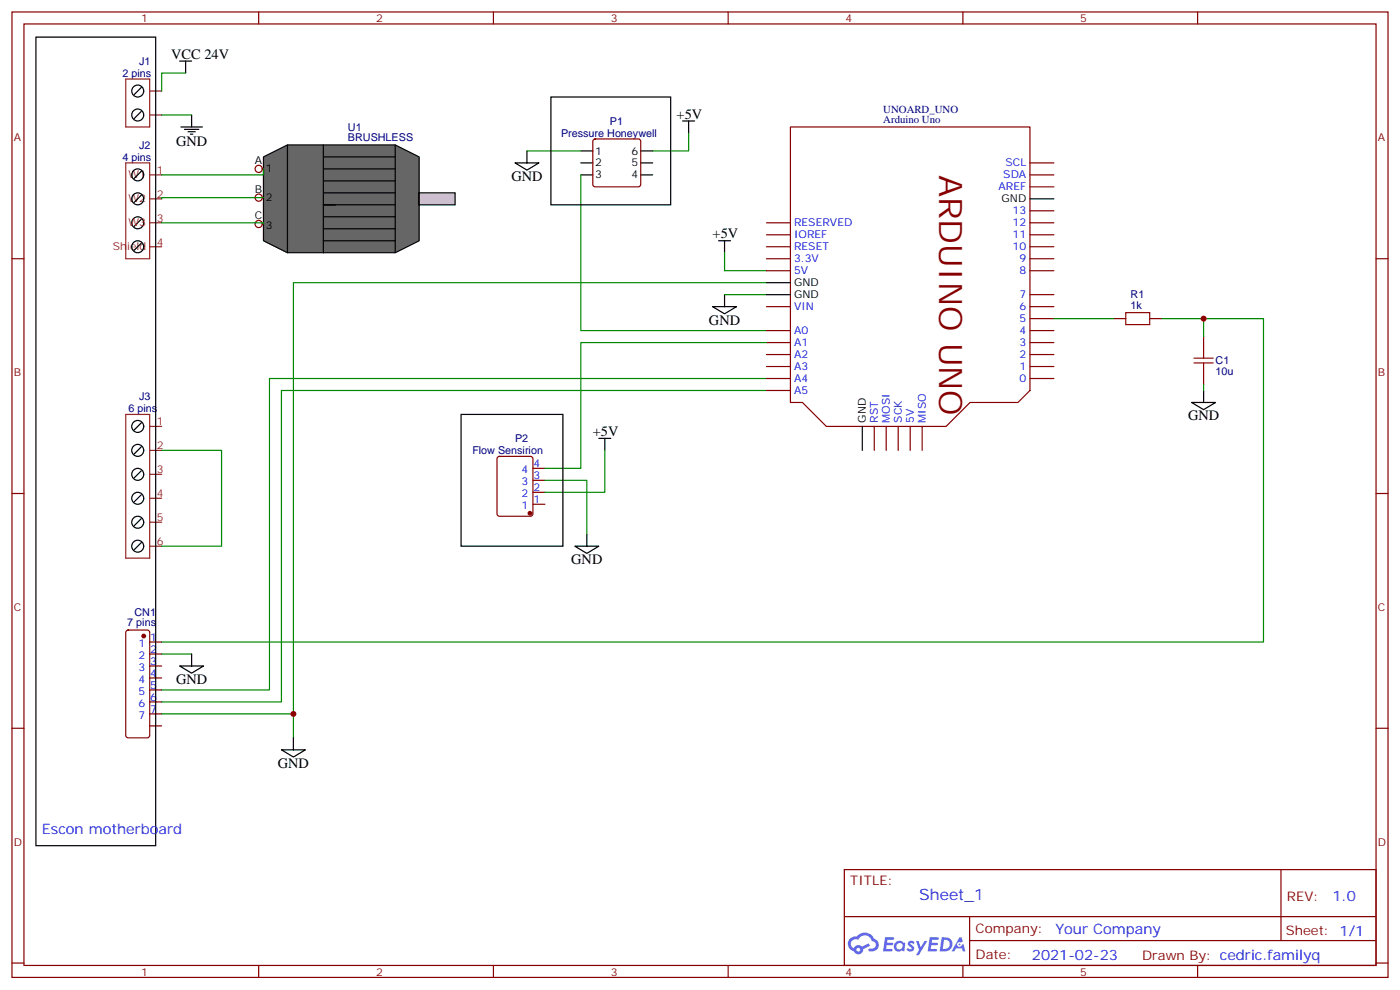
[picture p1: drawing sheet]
<svg xmlns="http://www.w3.org/2000/svg" width="412mm" height="292mm" viewBox="0 0 412 292" stroke-linecap="round" stroke-linejoin="round" font-family="sans-serif">
<g fill="none" stroke="#870000" stroke-width=".35">
<path d="M3.5 3.5h405.4v284.4h-405.4zM7.1 7.1h398.2v277.2h-398.2zM76.2 3.5v3.6M145.3 3.5v3.6M214.5 3.5v3.6M283.6 3.5v3.6M352.8 3.5v3.6M3.5 76.2h3.6M405.3 76.2h3.6M3.5 145.3h3.6M405.3 145.3h3.6M3.5 214.5h3.6"/>
<path d="M405.3 214.5h3.6M248.7 256.1h156.6v28.2h-156.6zM377.3 256.1v20.9M248.7 270h156.5M285.6 277h119.6M285.6 270v14.1M3.5 283.6h3.6M76.2 284.3v3.6M145.3 284.3v3.6M214.5 284.3v3.6M283.6 284.3v3.6M352.8 284.3v3.6"/>
<path d="M405.3 283.6h3.6"/>
</g>
<g fill="#5487ff">
<path d="M267.7 277.3a1.22 1.22 0 0 1 1.7 .3l-.4 .5a.47 .47 0 0 0-.3-.4 .47 .47 0 0 0-.5 .2l.1 .3a1.14 1.14 0 0 1 .8 1.7 1.14 1.14 0 0 1-1.9 0l-.2-.2 .5-.5 .7 .4a.29 .29 0 0 0 .3-.3 .29 .29 0 0 0-.2-.3 1.04 1.04 0 0 1-.6-1.7z"/>
<path d="M260.7 276h2.4l.3 .2-.2 .5-1.8 .1-.1 .8h1.5l.3 .4-.3 .4h-1.6l-.2 1.1h1.7l.2 .3-.2 .3-2.6 .1z"/>
<path d="M273.8 276h2.4l.3 .2-.1 .5-1.8 .1-.2 .8h1.6l.3 .4-.4 .4h-1.6l-.1 1.1h1.7l.2 .3-.2 .3-2.6 .1z"/>
<path d="M282.6 276.1h.7l.3 1.2-.6 .3a.69 .69 0 0 0-1 .3 .69 .69 0 0 0 .4 1 .69 .69 0 0 0 .9-.7l.5-.2 .6 2.2h-.8l-.2-.9h-1.8l-.5 .9h-.8z"/>
<path d="M269.8 277.1h.8l.6 1.8 1.1-1.8h.9l-2.6 4.2h-.8l.9-1.5z"/>
<path d="M277.4 276.1l-.6 4.1h1.3a2.11 2.11 0 0 0 2.5-2.1 2.11 2.11 0 0 0-2.5-2zM278.1 276.8a1.39 1.39 0 0 1 1.7 1.4 1.39 1.39 0 0 1-1.8 1.3h-.3z"/>
<path d="M263.7 277.7a1.54 1.54 0 0 0-.1 2.1 1.54 1.54 0 0 0 2.2 .2l.6 .2 .3-2.3-.2-.2-.4-.1a1.49 1.49 0 0 0-2.4 .1zM264 278.7a.94 .94 0 0 1 1.8 0 .94 .94 0 0 1-1.8 0z"/>
<path d="M250.4 276.4a2.18 2.18 0 0 0 1.1 3.7 1.44 1.44 0 0 0 1.6 1 1.44 1.44 0 0 0 1.2-1.5l2-1-.5-.8-1.9 1a1.47 1.47 0 0 0-2.4 .4 1.39 1.39 0 0 1-.7-1.9 1.39 1.39 0 0 1 2-.5 2.12 2.12 0 0 1 2.2-1.3 2.12 2.12 0 0 1 1.9 1.7 1.14 1.14 0 0 1 1.1 1.4 1.14 1.14 0 0 1-1.7 .8 .43 .43 0 0 0-.5 .3 .43 .43 0 0 0 .4 .5 1.98 1.98 0 0 0 2.5-1.2 1.98 1.98 0 0 0-1.2-2.5 3.1 3.1 0 0 0-5.3-.7l-.9 .1zM252.3 279.7a.55 .55 0 0 1 1.1 0 .55 .55 0 0 1-1.1 0z"/>
<circle cx="282.6" cy="278.1" r=".26"/>
</g>
<path d="M77.6 46.2l7.1-3.5h31.7l7.1 3.5v24.7l-7.1 3.5h-31.7l-7.1-3.5z" fill="#666" stroke="#000" stroke-width=".35"/>
<path d="M123.5 56.8h10.6v3.5h-10.6z" fill="#ccc" stroke="#000" stroke-width=".35"/>
<g fill="none" stroke="#000" stroke-width=".35">
<path d="M10.6 10.9h35.3v238.2h-35.3zM52.9 18h3.5M54.7 18v3.5M41.6 25.8l-2.1 2.1M41.6 32.8l-2.1 2.1M53.3 37.4h6.3M54.3 38.1h4.3M55.4 38.8h2.1M56.1 39.5h.7M56.4 33.9v3.5M162.3 28.6h35.3v31.7h-35.3zM201.1 35.6h3.5"/>
<path d="M202.8 35.6v3.6M41.6 50.4l-2.1 2.2M41.6 57.5l-2.1 2.1M84.7 42.7v31.7M95.2 42.7v31.7M95.2 46.2h21.2M95.2 49.7h21.2M95.2 53.3h21.2M95.2 56.8h21.2M116.4 42.7v31.7M151.7 48h7l-3.5 2.1zM155.2 44.5v3.5"/>
<path d="M171.1 44.5h3.5M171.1 48h3.5M171.1 51.5h3.5M188.7 44.5h3.6M188.7 48h3.6M188.7 51.5h3.6M303.4 58.6h7M41.6 64.6l-2.1 2.1M41.6 71.6l-2.1 2.1M95.2 63.9h21.2M95.2 67.4h21.2M95.2 70.9h21.2"/>
<path d="M98.8 60.3h-3.6h21.2M211.7 70.9h3.5M213.4 70.9v3.5M209.9 90.3h7.1l-3.6 2.1zM213.4 86.8v3.5M225.8 86.8h7M225.8 83.3h7M351 118.5h7.1l-3.6 2.2zM354.5 115v3.5M41.6 124.5l-2.1 2.1M41.6 131.6l-2.1 2.1M41.6 138.6l-2.1 2.2"/>
<path d="M135.8 122.1h30v38.8h-30zM176.4 129.1h3.5M178.2 129.1v3.5M254 125.6v7M41.6 145.7l-2.1 2.1M41.6 152.8l-2.1 2.1M41.6 159.8l-2.1 2.1M172.9 157.3v3.6M169.3 160.9h7.1l-3.5 2.1zM52.9 196.1h7.1l-3.6 2.2zM56.4 192.6v3.5M86.4 217.3v3.5"/>
<path d="M82.9 220.8h7.1l-3.6 2.2z"/>
<circle cx="40.6" cy="33.9" r="1.76"/>
<circle cx="40.6" cy="26.8" r="1.76"/>
<circle cx="40.6" cy="58.6" r="1.76"/>
<circle cx="40.6" cy="51.5" r="1.76"/>
<circle cx="40.6" cy="65.6" r="1.76"/>
<circle cx="40.6" cy="72.7" r="1.76"/>
<circle cx="40.6" cy="139.7" r="1.76"/>
<circle cx="40.6" cy="132.6" r="1.76"/>
<circle cx="40.6" cy="125.6" r="1.76"/>
<circle cx="40.6" cy="153.8" r="1.76"/>
<circle cx="40.6" cy="146.8" r="1.76"/>
<circle cx="40.6" cy="160.9" r="1.76"/>
</g>
<g fill="none" stroke="#870000" stroke-width=".35">
<path d="M232.8 37.4h70.6v77.6l-3.5 3.5h-14.1l-7.1 7.1h-35.3l-7-7.1h-3.6zM77.3 49.7h.3M77.3 58.2h.3M174.9 41.1l.4-.2h12.7l.5 .2 .2 .5v12.7l-.2 .5-.5 .2h-12.7l-.5-.2-.2-.5v-12.7zM303.4 55h7M303.4 48h7M303.4 51.5h7M77.3 66h.3M225.8 79.7h7M225.8 76.2h7M225.8 72.7h7M225.8 69.1h7"/>
<path d="M225.8 65.6h7M303.4 79.7h7M303.4 76.2h7M303.4 72.7h7M303.4 69.1h7M303.4 65.6h7M303.4 62.1h7M225.8 97.4h7M225.8 90.3h7M303.4 93.8h7M303.4 97.4h7M303.4 90.3h7"/>
<path d="M303.4 86.8h7M328.1 93.8h3.5M338.7 93.8h3.5M354.5 99.1v3.6M225.8 111.5h7M225.8 108h7M225.8 104.4h7M225.8 100.9h7M225.8 115h7M303.4 111.5h7M303.4 108h7M303.4 104.4h7"/>
<path d="M303.4 100.9h7M354.5 109.7v3.5M146.6 134.6l.5-.2h9.2l.6 .4 .1 16.5-.5 .7h-9.4l-.6-.4-.1-16.5zM157 137.9h3.5M257.5 125.6v7M261.1 125.6v7M264.6 125.6v7M268.1 125.6v7M271.6 125.6v7M157 148.5h3.5M157 145h3.5M157 141.5h3.5"/>
<path d="M37.3 185.8l.4-.2h5.7l.5 .2 .2 .5v30.3l-.2 .5-.5 .2h-5.7l-.5-.2-.2-.5v-30.3zM44.1 189.1h3.5M44.1 192.6h3.5M44.1 196.1h3.5M44.1 199.7h3.5M44.1 203.2h3.5M44.1 206.7h3.5M44.1 210.3h3.5M44.1 213.8h3.5"/>
<circle cx="76.2" cy="58.2" r="1.06"/>
<circle cx="76.2" cy="49.7" r="1.06"/>
<circle cx="76.2" cy="66" r="1.06"/>
</g>
<g fill="none" stroke="#8c2424" stroke-width=".35">
<path d="M37 23.3h7.1v14.1h-7.1zM44.1 33.9h3.5M44.1 26.8h3.5M37 48h7.1v28.2h-7.1zM44.1 58.6h3.5M44.1 51.5h3.5M44.1 65.6h3.5M44.1 72.7h3.5M37 122.1h7.1v42.3h-7.1zM44.1 132.6h3.5M44.1 125.6h3.5M44.1 139.7h3.5"/>
<path d="M44.1 153.8h3.5M44.1 146.8h3.5M44.1 160.9h3.5"/>
</g>
<g fill="none" stroke="#008700" stroke-width=".35">
<path d="M47.6 33.9h8.8M54.7 21.5h-7.1v5.3M202.8 39.2v5.3h-10.5M77.6 49.7v1.8h-30M77.6 58.2h-30v.4M155.2 44.5h15.9M171.1 51.5v45.9h54.7M47.6 65.6h30v.4M213.4 74.4v5.3h12.4M213.4 86.8h12.4M225.8 83.3h-139.4v127h-38.8M310.4 93.8h17.7"/>
<path d="M342.2 93.8h30v95.3h-324.6M354.5 93.8v5.3M225.8 111.5h-146.4v91.7h-31.8M225.8 115h-142.9v91.7h-35.3M225.8 100.9h-54.7v37h-10.6M354.5 113.2v1.8M47.6 132.6h17.7v28.3h-17.7M178.2 132.6v12.4h-17.7M160.5 141.5h12.4v15.8M47.6 192.6h8.8M86.4 210.3v7"/>
</g>
<g fill="#870000" stroke="#870000" stroke-width=".35">
<circle cx="42.3" cy="187.3" r=".53"/>
<circle cx="156.1" cy="151.2" r=".53"/>
</g>
<path d="M331.6 92.1h7.1v3.5h-7.1zM351.7 106.9h5.7M351.7 105.5h5.7M354.5 102.7v2.8M354.5 106.9v2.8" fill="none" stroke="#a10000" stroke-width=".35"/>
<g fill="#c00">
<circle cx="86.4" cy="210.3" r=".88"/>
<circle cx="354.5" cy="93.8" r=".88"/>
</g>
<text font-size="9.5" fill="#800" x="276.7" y="51.5" transform="rotate(90 276.7 51.5)">ARDUINO UNO</text>
<text font-size="4.6" fill="#00f" x="270.8" y="265.1">Sheet_1</text>
<g font-size="4.2">
<text x="50.4" y="17.3">VCC 24V</text>
<text x="199.3" y="34.9">+5V</text>
<text x="51.9" y="43">GND</text>
<text x="150.6" y="53.3">GND</text>
<text x="209.9" y="70.2">+5V</text>
<text x="208.8" y="95.6">GND</text>
<text x="350" y="123.8">GND</text>
<text x="174.6" y="128.4">+5V</text>
<text x="168.3" y="166.2">GND</text>
<text x="51.9" y="201.4">GND</text>
<text x="81.8" y="226.1">GND</text>
</g>
<g font-size="4.2" fill="#00f">
<text x="12.3" y="245.5">Escon motherboard</text>
<text x="392.5" y="265.4">1.0</text>
<text x="310.9" y="274.9">Your Company</text>
<text x="304" y="282.7">2021-02-23</text>
</g>
<g font-size="3.9" fill="#800">
<text x="250.5" y="260.7">TITLE:</text>
<text x="379.1" y="265.4">REV:</text>
<text x="287.4" y="274.9">Company:</text>
<text x="378.7" y="275.5">Sheet: 1/1</text>
<text x="287.4" y="282.6">Date:</text>
<text x="336.4" y="282.7">Drawn By: cedric.familyq</text>
</g>
<g font-size="3.2" fill="#800">
<text x="41.6" y="6.5">1</text>
<text x="110.8" y="6.5">2</text>
<text x="179.9" y="6.5">3</text>
<text x="249.1" y="6.5">4</text>
<text x="318.2" y="6.5">5</text>
<text x="4.1" y="41.6">A</text>
<text x="405.9" y="41.6">A</text>
<text x="4.1" y="110.8">B</text>
<text x="405.9" y="110.8">B</text>
<text x="4.1" y="179.9">C</text>
<text x="405.9" y="179.9">C</text>
<text x="4.1" y="249.1">D</text>
<text x="405.9" y="249.1">D</text>
<text x="41.6" y="287.3">1</text>
<text x="110.8" y="287.3">2</text>
<text x="179.9" y="287.3">3</text>
<text x="249.1" y="287.3">4</text>
<text x="318.2" y="287.3">5</text>
</g>
<g font-size="3.2" fill="#000080">
<text x="36.1" y="22.6">2 pins</text>
<text x="40.9" y="19.1">J1</text>
<text x="260.2" y="33.2">UNOARD_UNO</text>
<text x="102.5" y="41.6">BRUSHLESS</text>
<text x="102.5" y="38.5">U1</text>
<text x="165.3" y="40.2">Pressure Honeywell</text>
<text x="179.7" y="36.7">P1</text>
<text x="260.2" y="36.3">Arduino Uno</text>
<text x="36.1" y="47.3">4 pins</text>
<text x="40.9" y="43.7">J2</text>
<text x="333" y="87.8">R1</text>
<text x="333" y="91">1k</text>
<text x="358.1" y="107.2">C1</text>
<text x="358.1" y="110.4">10u</text>
<text x="40.9" y="117.8">J3</text>
<text x="37.9" y="121.4">6 pins</text>
<text x="151.7" y="130.2">P2</text>
<text x="139.1" y="133.7">Flow Sensirion</text>
<text x="37.5" y="184.5">7 pins</text>
<text x="39.6" y="181.3">CN1</text>
</g>
<g font-size="3.2">
<text x="175.3" y="45.5">1</text>
<text x="186" y="45.5">6</text>
<text x="75.1" y="48.3">A</text>
<text x="78.3" y="50.8">1</text>
<text x="175.3" y="49">2</text>
<text x="175.3" y="52.6">3</text>
<text x="186" y="49">5</text>
<text x="186" y="52.6">4</text>
<text x="75.1" y="56.8">B</text>
<text x="78.3" y="59.3">2</text>
<text x="295" y="59.6">GND</text>
<text x="75" y="64.6">C</text>
<text x="78.3" y="67.4">3</text>
<text x="233.9" y="87.8">GND</text>
<text x="233.9" y="84.3">GND</text>
<text x="255.1" y="124.5" transform="rotate(-90 255.1 124.5)">GND</text>
</g>
<g font-size="3.2" fill="#8d2323">
<text x="37.9" y="52.6">W1</text>
<text x="46.2" y="51.2">1</text>
<text x="37.9" y="59.6">W2</text>
<text x="46.2" y="58.2">2</text>
<text x="46.2" y="65.3">3</text>
<text x="37.9" y="66.7">W3</text>
<text x="33.3" y="73.7">Shield</text>
<text x="46.2" y="72.3">4</text>
<text x="46.2" y="125.2">1</text>
<text x="46.2" y="132.3">2</text>
<text x="46.2" y="139.3">3</text>
<text x="46.2" y="146.4">4</text>
<text x="46.2" y="153.5">5</text>
<text x="46.2" y="160.5">6</text>
</g>
<g font-size="3.2" fill="#00f">
<text x="295.6" y="52.6">SDA</text>
<text x="296.2" y="49">SCL</text>
<text x="294.1" y="56.1">AREF</text>
<text x="298.3" y="63.1">13</text>
<text x="233.9" y="70.2">IOREF</text>
<text x="233.9" y="66.7">RESERVED</text>
<text x="298.3" y="70.2">11</text>
<text x="298.3" y="66.7">12</text>
<text x="233.9" y="77.3">3.3V</text>
<text x="233.9" y="73.7">RESET</text>
<text x="298.3" y="73.7">10</text>
<text x="300.3" y="77.3">9</text>
<text x="233.9" y="80.8">5V</text>
<text x="300.3" y="80.8">8</text>
<text x="300.3" y="87.8">7</text>
<text x="233.9" y="91.4">VIN</text>
<text x="300.3" y="94.9">5</text>
<text x="300.3" y="91.4">6</text>
<text x="233.9" y="102">A1</text>
<text x="233.9" y="98.4">A0</text>
<text x="300.3" y="102">3</text>
<text x="300.3" y="98.4">4</text>
<text x="233.9" y="105.5">A2</text>
<text x="300.3" y="105.5">2</text>
<text x="233.9" y="112.5">A4</text>
<text x="233.9" y="109">A3</text>
<text x="300.3" y="112.5">0</text>
<text x="300.3" y="109">1</text>
<text x="233.9" y="116.1">A5</text>
<text x="258.6" y="124.5" transform="rotate(-90 258.6 124.5)">RST</text>
<text x="262.1" y="124.5" transform="rotate(-90 262.1 124.5)">MOSI</text>
<text x="265.6" y="124.5" transform="rotate(-90 265.6 124.5)">SCK</text>
<text x="269.2" y="124.5" transform="rotate(-90 269.2 124.5)">5V</text>
<text x="272.7" y="124.5" transform="rotate(-90 272.7 124.5)">MISO</text>
<text x="157.2" y="137.6">4</text>
<text x="153.7" y="142.9">3</text>
<text x="153.7" y="139.3">4</text>
<text x="157.2" y="141.1">3</text>
<text x="153.7" y="149.9">1</text>
<text x="153.7" y="146.4">2</text>
<text x="157.2" y="148.2">1</text>
<text x="157.2" y="144.6">2</text>
<text x="40.8" y="190.5">1</text>
<text x="44.3" y="188.7">1</text>
<text x="40.8" y="194">2</text>
<text x="40.8" y="197.6">3</text>
<text x="44.3" y="192.3">2</text>
<text x="44.3" y="195.8">3</text>
<text x="40.8" y="201.1">4</text>
<text x="44.3" y="199.3">4</text>
<text x="44.3" y="202.8">5</text>
<text x="40.8" y="204.6">5</text>
<text x="40.8" y="208.1">6</text>
<text x="44.3" y="206.4">6</text>
<text x="44.3" y="209.9">7</text>
<text x="40.8" y="211.7">7</text>
</g>
</svg>
